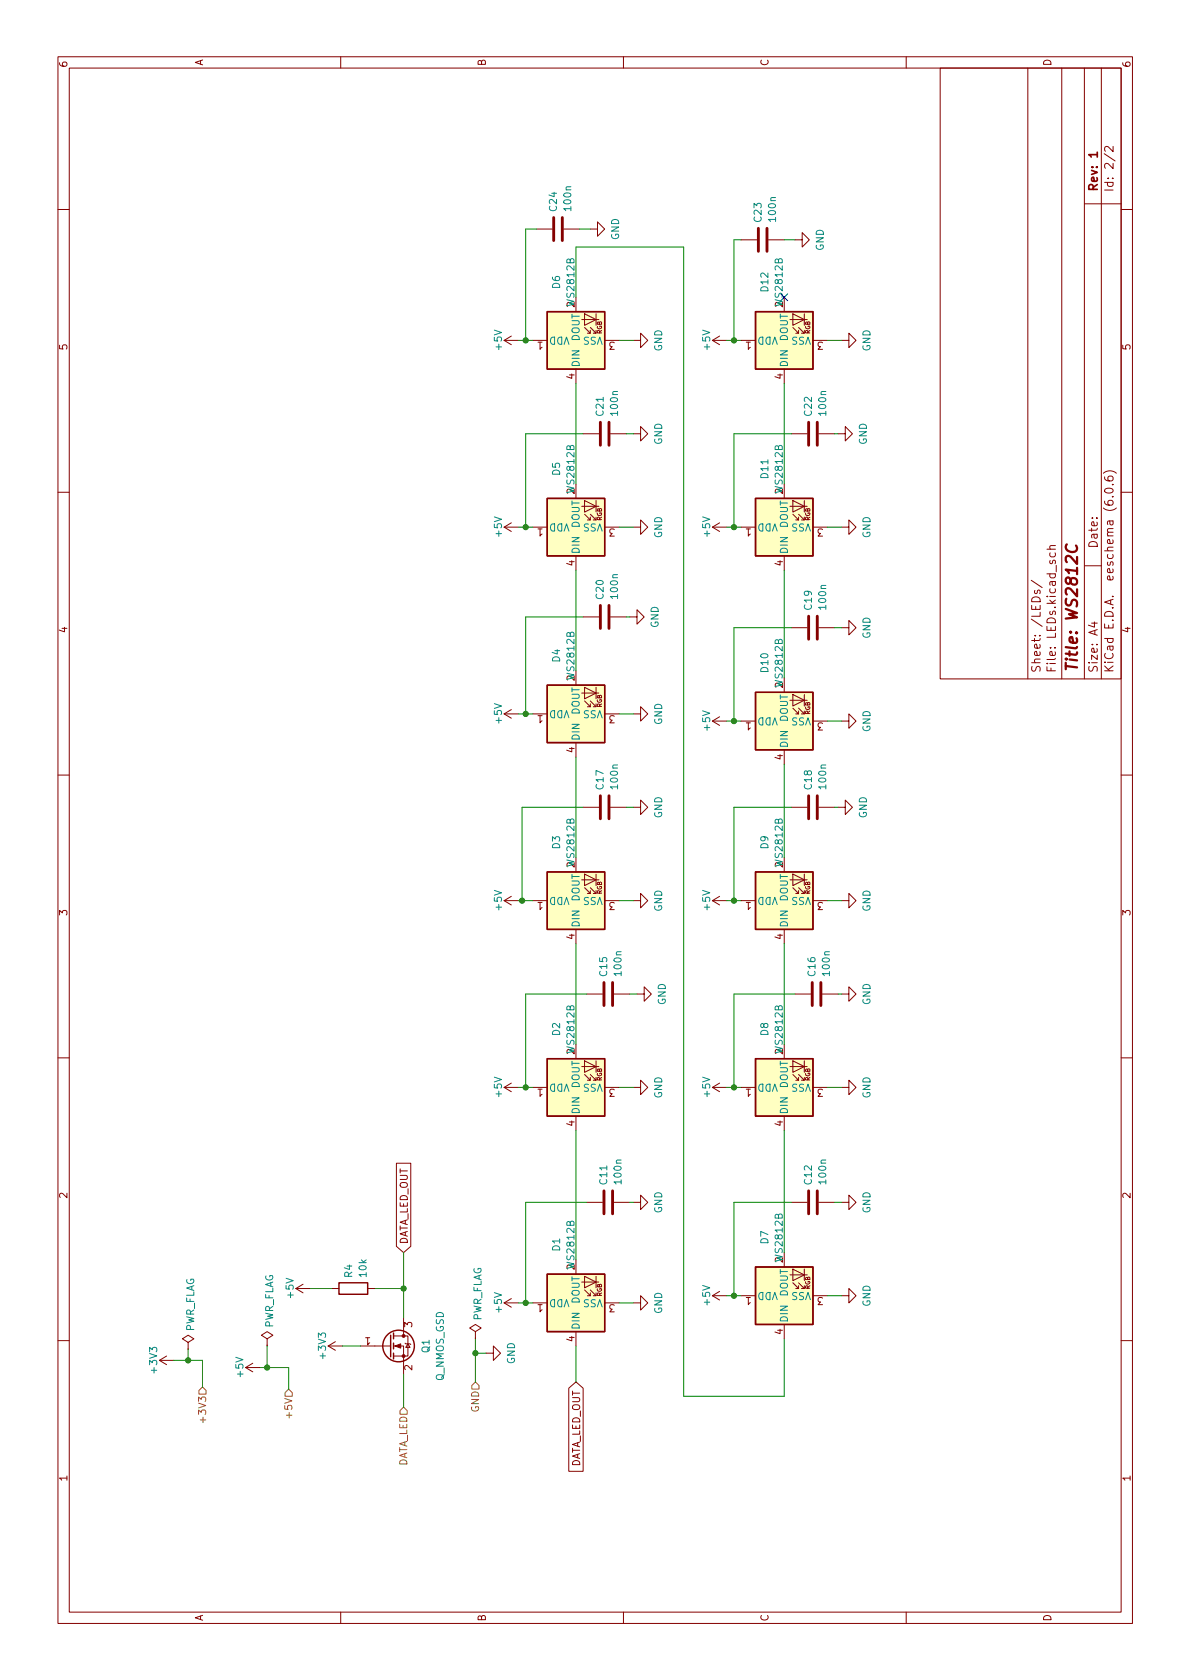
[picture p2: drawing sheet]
<svg xmlns="http://www.w3.org/2000/svg" width="210mm" height="297mm" viewBox="0 0 210 297" stroke-linecap="round" stroke-linejoin="round" font-family="sans-serif">
<g fill="none" stroke="#840000" stroke-width=".18">
<path d="M10.2 10h190.1v277h-190.1zM12.2 12h186.1v273h-186.1zM60.2 10v2M110.2 10v2M160.2 10v2M166.3 12h32v108h-32zM181.8 12v108M187.8 12v108M191.8 12v108M194.8 12v108M10.2 37h2M191.8 36h6.5"/>
<path d="M195.3 27.2l1.9 1.3M196.8 25.9v.9l-1-.9-.3 .1-.2 .2 .2 .5M198.3 37h2M90.4 59.4l-1.3 .8M94.9 40.5h2.8M99.7 40.5h2.8M101.8 52.6v2.5M102.9 56.5h3M103.4 57.9l1 1h-.5M103.4 55.5l2 1-2 1zM104.4 40.5h1.3v-1.3l1.2 1.3-1.2 1.3v-1.3M104.4 57.9l1 1h-.5"/>
<path d="M104.4 58.4v.5M105.4 55.5v2M127.2 59.4l-1.2 .8M131.1 42.4h2.8M135.9 42.4h2.8M138.7 52.6v2.5M139.7 56.5h3M140.2 57.9l1 1h-.5M140.2 55.5l2 1-2 1zM140.6 42.4h1.3v-1.3l1.2 1.3-1.2 1.3v-1.3M141.2 57.9l1 1h-.5M141.2 58.4v.5"/>
<path d="M142.2 55.5v2M89.1 60.2h2.6M89.1 60.2l1.3 .7M94.2 60.2h2.6M101.8 65.3v2.5M103.1 76.7h2.8M106.9 60.2h2.6M107.9 76.7h2.8M112 76.7h1.3v-1.3l1.2 1.3-1.2 1.3v-1.3M112 60.2h1.3v-1.3l1.2 1.3-1.2 1.3v-1.3M126 60.2l1.2 .7M126 60.2h2.5"/>
<path d="M131.1 60.2h2.5M138.7 65.3v2.5M139.9 76.7h2.8M143.8 60.2h2.5M144.8 76.7h2.8M148.2 76.7h1.3v-1.3l1.2 1.3-1.2 1.3v-1.3M148.8 60.2h1.3v-1.3l1.3 1.3-1.3 1.3v-1.3M10.2 87h2M89.1 93.2h2.6M89.1 93.2l1.3 .8M90.4 92.4l-1.3 .8M94.2 93.2h2.6"/>
<path d="M101.8 85.6v2.5M101.8 98.3v2.5M102.9 89.5h3M103.4 90.9l1 1h-.5M103.4 88.5l2 1-2 1zM104.4 90.9l1 1h-.5M104.4 91.4v.5M105.4 88.5v2M106.9 93.2h2.6M112 93.2h1.3v-1.3l1.2 1.3-1.2 1.3v-1.3M126 93.2l1.2 .8M126 93.2h2.5"/>
<path d="M127.2 92.4l-1.2 .8M131.1 93.2h2.5M138.7 85.6v2.5M138.7 98.3v2.5M139.7 89.5h3M140.2 90.9l1 1h-.5M140.2 88.5l2 1-2 1zM141.2 90.9l1 1h-.5M141.2 91.4v.5M142.2 88.5v2M143.8 93.2h2.5M148.8 93.2h1.3v-1.3l1.3 1.3-1.3 1.3v-1.3"/>
<path d="M185.1 97.1h1.5M185.7 97.7l-.1 .5 .3 .3h.4l.3-.2v-.6M186.6 96.5h-.9l-.1 .4 .2 .2M195.1 83.7a1.72 1.72 0 0 1 2.3 0M195.3 88.6a.59 .59 0 0 0 .7 .7h.5l.3-.1v-.5l-.1-.2h-.5l-.2 .1-.1 .4 .3 .3M195.3 84.3a.59 .59 0 0 0 .7 .7h.5l.3-.1v-.4l-.1-.3h-.5l-.2 .1-.1 .4 .3 .3M195.5 86.5a.81 .81 0 0 1 1.3 .3 .94 .94 0 0 1-1.5 0zM196.7 87.8h.1M196.7 85.7h.1M198.3 87h2M101.8 118.6v2.5M103.1 109.1h2.8"/>
<path d="M107.9 109.1h2.8M111.4 109.1h1.2v-1.3l1.3 1.3-1.3 1.2v-1.2M138.7 119.9v2.5M139.9 111h2.8M144.8 111h2.8M148.8 111h1.3v-1.3l1.3 1.3-1.3 1.3v-1.3M182.4 102.6l1.9 1.3M183 104.4l-.1 .3 .2 .3 .3-.1 .1-.5h.4v.6M191.8 100h3M193 110.2h1M193.5 110v.9l-1-.4M10.2 137h2"/>
<path d="M89.1 126.2h2.6M89.1 126.2l1.3 .8M90.4 125.5l-1.3 .7M94.2 126.2h2.6M101.8 131.3v2.5M102.9 122.5h3M103.4 123.9l1 1.1h-.5M103.4 121.5l2 1-2 1.1zM104.4 123.9l1 1.1h-.5M104.4 124.4v.6M105.4 121.5v2.1M106.9 126.2h2.6"/>
<path d="M112 126.2h1.3v-1.2l1.2 1.2-1.2 1.3v-1.3M126 127.5l1.2 .8M126 127.5h2.5M127.2 126.7l-1.2 .8M131.1 127.5h2.5M138.7 132.6v2.5M139.7 123.8h3M140.2 125.2l1 1h-.5M140.2 122.8l2 1-2 1zM141.2 125.2l1 1h-.5M141.2 125.7v.5M142.2 122.8v2"/>
<path d="M143.8 127.5h2.5M148.8 127.5h1.3v-1.3l1.3 1.3-1.3 1.3v-1.3M198.3 137h2M89.1 159.2h2.6M89.1 159.2l1.3 .8M90.4 158.5l-1.3 .7M94.2 159.2h2.6M101.8 151.6v2.6M102.9 155.6h3M103.1 142.7h2.8M103.4 157l1 1h-.5M103.4 154.5l2 1.1-2 1z"/>
<path d="M104.4 157l1 1h-.5M104.4 157.5v.5M105.4 154.5v2.1M106.9 159.2h2.6M107.9 142.7h2.8M112 159.2h1.3v-1.2l1.2 1.2-1.2 1.3v-1.3M112 142.7h1.3v-1.2l1.2 1.2-1.2 1.3v-1.3M126 159.2l1.2 .8M126 159.2h2.5M127.2 158.5l-1.2 .7M131.1 159.2h2.5M138.7 151.6v2.6"/>
<path d="M139.7 155.6h3M139.9 142.7h2.8M140.2 157l1 1h-.5M140.2 154.5l2 1.1-2 1zM141.2 157l1 1h-.5M141.2 157.5v.5M142.2 154.5v2.1M143.8 159.2h2.5M144.8 142.7h2.8M148.2 142.7h1.3v-1.2l1.2 1.2-1.2 1.3v-1.3M148.8 159.2h1.3v-1.2l1.3 1.2-1.3 1.3v-1.3M101.8 164.3v2.6"/>
<path d="M103.8 175.8h2.7M108.6 175.8h2.8M112.6 175.8h1.3v-1.3l1.3 1.3-1.3 1.2v-1.2M138.7 164.3v2.6M140.6 175.8h2.8M145.4 175.8h2.8M148.8 175.8h1.3v-1.3l1.3 1.3-1.3 1.2v-1.2M10.2 187h2M89.1 192.3h2.6M89.1 192.3l1.3 .7M90.4 191.5l-1.3 .8M94.2 192.3h2.6"/>
<path d="M101.8 184.6v2.6M101.8 197.3v2.6M102.9 188.6h3M103.4 190l1 1h-.5M103.4 187.6l2 1-2 1zM104.4 190l1 1h-.5M104.4 190.5v.5M105.4 187.6v2M106.9 192.3h2.6M112 192.3h1.3v-1.3l1.2 1.3-1.2 1.2v-1.2M126 192.3l1.2 .7M126 192.3h2.5"/>
<path d="M127.2 191.5l-1.2 .8M131.1 192.3h2.5M138.7 184.6v2.6M138.7 197.3v2.6M139.7 188.6h3M140.2 190l1 1h-.5M140.2 187.6l2 1-2 1zM141.2 190l1 1h-.5M141.2 190.5v.5M142.2 187.6v2M143.8 192.3h2.5M148.8 192.3h1.3v-1.3l1.3 1.3-1.3 1.2v-1.2"/>
<path d="M198.3 187h2M70.1 205.7h2.5v14.7l-1.2 1.1-1.3-1.1zM103.8 212.6h2.7M108.6 212.6h2.8M112 212.6h1.3v-1.3l1.2 1.3-1.2 1.3v-1.3M139.9 212.6h2.8M144.8 212.6h2.8M148.8 212.6h1.3v-1.3l1.3 1.3-1.3 1.3v-1.3M10.2 237h2M29.5 239.8l-1.3 .7M33.3 237.3l1-.6-1-.6-1 .6 1 .6v1.3M33.3 238.6h.1"/>
<path d="M47.2 236.7l1.1-.6-1.1-.7-1 .7 1 .6v1.3M47.2 238h.1M52.3 227.8l1.3 .8M52.3 227.8h2.6M53.6 227.1l-1.3 .7M58 238h2.6M58 238l1.3 .7M58.7 227.8h1.2M59.3 237.2l-1.3 .8M63.7 238h5.4M65 227.8h1.3M69.6 238h1.8v5.1"/>
<path d="M69.6 236.2h2.5v3.6h-2.5M71.4 232.9v3.3M71.6 237.5l.1 .1h.8l.1 .1M72.1 237.6l.4 .6h-.8zM84.1 235.4l1-.6-1-.6-1 .6 1 .6v1.3M84.1 236.7h.1M86 239.3h1.2v-1.3l1.3 1.3-1.3 1.2v-1.2M89.1 230.4h2.6M89.1 230.4l1.3 .7M90.4 229.6l-1.3 .8M94.2 230.4h2.6M101.8 222.7v2.6"/>
<path d="M101.8 235.4v2.6M102.9 226.7h3M103.4 228.1l1 1h-.5M103.4 225.7l2 1-2 1zM104.4 228.1l1 1h-.5M104.4 228.6v.5M105.4 225.7v2M106.9 230.4h2.6M112 230.4h1.3v-1.3l1.2 1.3-1.2 1.2v-1.2M126 229.1l1.2 .8M126 229.1h2.5M127.2 228.3l-1.2 .8"/>
<path d="M131.1 229.1h2.5M138.7 221.5v2.5M138.7 234.2v2.5M139.7 225.4h3M140.2 226.8l1 1h-.5M140.2 224.4l2 1-2 1zM141.2 226.8l1 1h-.5M141.2 227.3v.5M142.2 224.4v2M143.8 229.1h2.5M148.8 229.1h1.3v-1.3l1.3 1.3-1.3 1.3v-1.3M198.3 237h2"/>
<path d="M28.2 240.5l1.3 .8M28.2 240.5h2.5M43.4 241.8l1.3 .8M43.4 241.8h2.6M44.7 241l-1.3 .8M100.6 245.4l1.2-1.1 1.3 1.1v14.7h-2.5zM60.2 285v2M110.2 285v2M160.2 285v2"/>
</g>
<path d="M194 27.3h-1.5l.5 .5M194 26.9v.9" fill="none" stroke="#840000" stroke-width=".3"/>
<path d="M188.7 96.3a.88 .88 0 0 0-.1 1 .88 .88 0 0 0 1 .3 .69 .69 0 0 0 .8-.3 .69 .69 0 0 0-.1-.8" fill="none" stroke="#840000" stroke-width=".4"/>
<g fill="none" stroke="#840000" stroke-width=".51">
<path d="M97.9 38.5v4M99.4 38.5v4M134.1 40.4v4M135.6 40.4v4M106.2 74.7v4M107.7 74.7v4M143 74.7v4M144.5 74.7v4M106.2 107v4.1M107.7 107v4.1M143 109v4M144.5 109v4"/>
<path d="M106.2 140.7v4.1M107.7 140.7v4.1M143 140.7v4.1M144.5 140.7v4.1M106.8 173.7v4.1M108.3 173.7v4.1M143.6 173.7v4.1M145.2 173.7v4.1M106.8 210.6v4M108.3 210.6v4M143 210.6v4M144.5 210.6v4"/>
</g>
<g fill="#ffffc2" stroke="#ffffc2" stroke-width=".18">
<path d="M133.6 55.1h10.2v10.2h-10.2z"/>
<path d="M133.6 187.2h10.2v10.1h-10.2z"/>
<path d="M96.8 225.3h10.1v10.1h-10.1z"/>
<path d="M96.8 121.1h10.1v10.2h-10.1z"/>
<path d="M133.6 224h10.2v10.2h-10.2z"/>
<path d="M96.8 187.2h10.1v10.1h-10.1z"/>
<path d="M96.8 55.1h10.1v10.2h-10.1z"/>
<path d="M96.8 154.2h10.1v10.1h-10.1z"/>
<path d="M133.6 88.1h10.2v10.2h-10.2z"/>
<path d="M96.8 88.1h10.1v10.2h-10.1z"/>
<path d="M133.6 122.4h10.2v10.2h-10.2z"/>
<path d="M133.6 154.2h10.2v10.1h-10.2z"/>
</g>
<g fill="none" stroke="#840000" stroke-width=".25">
<path d="M96.8 55.1h10.1v10.2h-10.1zM133.6 55.1h10.2v10.2h-10.2zM96.8 88.1h10.1v10.2h-10.1zM133.6 88.1h10.2v10.2h-10.2zM96.8 121.1h10.1v10.2h-10.1zM133.6 122.4h10.2v10.2h-10.2zM96.8 154.2h10.1v10.1h-10.1zM133.6 154.2h10.2v10.1h-10.2zM96.8 187.2h10.1v10.1h-10.1zM133.6 187.2h10.2v10.1h-10.2zM59.9 226.8h5.1v2h-5.1zM69.1 236.1v3.8"/>
<path d="M69.6 235.7v1M69.6 237.5v1M69.6 239.3v1M96.8 225.3h10.1v10.1h-10.1zM133.6 224h10.2v10.2h-10.2z"/>
<circle cx="70.5" cy="238" r="2.79"/>
</g>
<g fill="#840000" stroke="#840000" stroke-width=".18">
<path d="M69.8 238l1.1-.4v.8z"/>
<circle cx="71.4" cy="239.8" r=".25"/>
<circle cx="71.4" cy="236.2" r=".25"/>
</g>
<path d="M35.2 245.9l.6-.7 .6 .7v.6h-1.2zM35.9 250.6v.9M50.4 246.2l.6-.6 .7 .6v.7h-1.3zM70.7 249.4l.7-.6 .6 .6v.6h-1.3zM83.4 245l.7-.7 .6 .7v.6h-1.3z" fill="none" stroke="#848400" stroke-width=".18"/>
<g fill="none" stroke="#008400" stroke-width=".18">
<path d="M94.9 40.5h-1.9v19.7M101.8 52.6v-8.9h19.1v203.2h17.8v-10.2M102.5 40.5h1.9M131.1 42.4h-1.3v17.8M138.7 42.4h1.9M91.7 60.2h2.5M101.8 67.8v17.8M103.1 76.7h-10.1v16.5M109.5 60.2h2.5M110.7 76.7h1.3M128.5 60.2h2.6M138.7 67.8v17.8"/>
<path d="M139.9 76.7h-10.1v16.5M146.3 60.2h2.5M147.6 76.7h.6M91.7 93.2h2.5M109.5 93.2h2.5M128.5 93.2h2.6M146.3 93.2h2.5M101.8 100.8v17.8M103.1 109.1h-10.1v17.1M110.7 109.1h.7M138.7 100.8v19.1M139.9 111h-10.1v16.5"/>
<path d="M147.6 111h1.2M91.7 126.2h2.5M101.8 133.8v17.8M109.5 126.2h2.5M128.5 127.5h2.6M138.7 135.1v16.5M146.3 127.5h2.5M91.7 159.2h2.5M103.1 142.7h-10.8v16.5M109.5 159.2h2.5M110.7 142.7h1.3M128.5 159.2h2.6"/>
<path d="M139.9 142.7h-10.1v16.5M146.3 159.2h2.5M147.6 142.7h.6M101.8 166.9v17.7M103.8 175.8h-10.8v16.5M111.4 175.8h1.2M138.7 166.9v17.7M140.6 175.8h-10.8v16.5M148.2 175.8h.6M91.7 192.3h2.5M101.8 199.9v22.8M109.5 192.3h2.5"/>
<path d="M128.5 192.3h2.6M138.7 199.9v21.6M146.3 192.3h2.5M103.8 212.6h-10.8v17.8M111.4 212.6h.6M139.9 212.6h-10.1v16.5M147.6 212.6h1.2M33.3 238.6v1.9M47.2 238v3.8M54.9 227.8h3.8M60.6 238h3.1M66.3 227.8h5.1"/>
<path d="M71.4 221.5v11.4M84.1 236.7v7.6M84.1 239.3h1.9M91.7 230.4h2.5M101.8 238v6.3M109.5 230.4h2.5M128.5 229.1h2.6M146.3 229.1h2.5M30.7 240.5h5.1v4.7M46 241.8h5v3.8M71.4 243.1v5.7"/>
</g>
<path d="M138.1 52l1.2 1.2M139.3 52l-1.2 1.2" fill="none" stroke="#000084" stroke-width=".18"/>
<g fill="#008400" stroke="#008400" stroke-width=".18">
<circle cx="129.8" cy="93.2" r=".46"/>
<circle cx="129.8" cy="60.2" r=".46"/>
<circle cx="93" cy="230.4" r=".46"/>
<circle cx="129.8" cy="229.1" r=".46"/>
<circle cx="93" cy="192.3" r=".46"/>
<circle cx="93" cy="126.2" r=".46"/>
<circle cx="92.3" cy="159.2" r=".46"/>
<circle cx="47.2" cy="241.8" r=".46"/>
<circle cx="71.4" cy="227.8" r=".46"/>
<circle cx="33.3" cy="240.5" r=".46"/>
<circle cx="84.1" cy="239.3" r=".46"/>
<circle cx="93" cy="60.2" r=".46"/>
<circle cx="93" cy="93.2" r=".46"/>
<circle cx="129.8" cy="127.5" r=".46"/>
<circle cx="129.8" cy="192.3" r=".46"/>
<circle cx="129.8" cy="159.2" r=".46"/>
</g>
<text font-size="2.8" fill="#840000" x="190.6" y="119" transform="rotate(-90 190.6 119)">Title: WS2812C</text>
<g font-size="2.1" fill="#840000">
<text x="194.1" y="34" transform="rotate(-90 194.1 34)">Rev: 1</text>
<text x="196.9" y="34" transform="rotate(-90 196.9 34)">Id: 2/2</text>
<text x="194.1" y="97" transform="rotate(-90 194.1 97)">Date:</text>
<text x="184" y="119" transform="rotate(-90 184 119)">Sheet: /LEDs/</text>
<text x="186.7" y="119" transform="rotate(-90 186.7 119)">File: LEDs.kicad_sch</text>
<text x="194.1" y="119" transform="rotate(-90 194.1 119)">Size: A4</text>
<text x="196.9" y="119" transform="rotate(-90 196.9 119)">KiCad E.D.A. eeschema (6.0.6)</text>
</g>
<g font-size="1.8" fill="#840000">
<text x="35.9" y="11.7" transform="rotate(-90 35.9 11.7)">A</text>
<text x="85.9" y="11.7" transform="rotate(-90 85.9 11.7)">B</text>
<text x="135.9" y="11.7" transform="rotate(-90 135.9 11.7)">C</text>
<text x="185.9" y="11.7" transform="rotate(-90 185.9 11.7)">D</text>
<text x="11.9" y="12" transform="rotate(-90 11.9 12)">6</text>
<text x="199.9" y="12" transform="rotate(-90 199.9 12)">6</text>
<text x="11.9" y="62" transform="rotate(-90 11.9 62)">5</text>
<text x="96" y="60.4" transform="rotate(180 96 60.4)">1</text>
<text x="108.7" y="60.4" transform="rotate(180 108.7 60.4)">3</text>
<text x="132.8" y="60.4" transform="rotate(180 132.8 60.4)">1</text>
<text x="145.5" y="60.4" transform="rotate(180 145.5 60.4)">3</text>
<text x="199.9" y="62" transform="rotate(-90 199.9 62)">5</text>
<text x="101.6" y="67" transform="rotate(-90 101.6 67)">4</text>
<text x="138.4" y="67" transform="rotate(-90 138.4 67)">4</text>
<text x="96" y="93.5" transform="rotate(180 96 93.5)">1</text>
<text x="108.7" y="93.5" transform="rotate(180 108.7 93.5)">3</text>
<text x="132.8" y="93.5" transform="rotate(180 132.8 93.5)">1</text>
<text x="145.5" y="93.5" transform="rotate(180 145.5 93.5)">3</text>
<text x="101.6" y="100" transform="rotate(-90 101.6 100)">4</text>
<text x="138.4" y="100" transform="rotate(-90 138.4 100)">4</text>
<text x="11.9" y="112" transform="rotate(-90 11.9 112)">4</text>
<text x="199.9" y="112" transform="rotate(-90 199.9 112)">4</text>
<text x="96" y="126.5" transform="rotate(180 96 126.5)">1</text>
<text x="108.7" y="126.5" transform="rotate(180 108.7 126.5)">3</text>
<text x="132.8" y="127.7" transform="rotate(180 132.8 127.7)">1</text>
<text x="145.5" y="127.7" transform="rotate(180 145.5 127.7)">3</text>
<text x="101.6" y="133.1" transform="rotate(-90 101.6 133.1)">4</text>
<text x="138.4" y="134.3" transform="rotate(-90 138.4 134.3)">4</text>
<text x="96" y="159.5" transform="rotate(180 96 159.5)">1</text>
<text x="108.7" y="159.5" transform="rotate(180 108.7 159.5)">3</text>
<text x="132.8" y="159.5" transform="rotate(180 132.8 159.5)">1</text>
<text x="145.5" y="159.5" transform="rotate(180 145.5 159.5)">3</text>
<text x="11.9" y="162" transform="rotate(-90 11.9 162)">3</text>
<text x="101.6" y="166.1" transform="rotate(-90 101.6 166.1)">4</text>
<text x="138.4" y="166.1" transform="rotate(-90 138.4 166.1)">4</text>
<text x="199.9" y="162" transform="rotate(-90 199.9 162)">3</text>
<text x="96" y="192.5" transform="rotate(180 96 192.5)">1</text>
<text x="108.7" y="192.5" transform="rotate(180 108.7 192.5)">3</text>
<text x="132.8" y="192.5" transform="rotate(180 132.8 192.5)">1</text>
<text x="145.5" y="192.5" transform="rotate(180 145.5 192.5)">3</text>
<text x="101.6" y="199.1" transform="rotate(-90 101.6 199.1)">4</text>
<text x="138.4" y="199.1" transform="rotate(-90 138.4 199.1)">4</text>
<text x="11.9" y="212" transform="rotate(-90 11.9 212)">2</text>
<text x="199.9" y="212" transform="rotate(-90 199.9 212)">2</text>
<text x="72.1" y="220" transform="rotate(-90 72.1 220)">DATA_LED_OUT</text>
<text x="96" y="230.6" transform="rotate(180 96 230.6)">1</text>
<text x="108.7" y="230.6" transform="rotate(180 108.7 230.6)">3</text>
<text x="132.8" y="229.3" transform="rotate(180 132.8 229.3)">1</text>
<text x="145.5" y="229.3" transform="rotate(180 145.5 229.3)">3</text>
<text x="65.5" y="236.5" transform="rotate(180 65.5 236.5)">1</text>
<text x="72.9" y="234.7" transform="rotate(-90 72.9 234.7)">3</text>
<text x="101.6" y="237.2" transform="rotate(-90 101.6 237.2)">4</text>
<text x="138.4" y="235.9" transform="rotate(-90 138.4 235.9)">4</text>
<text x="72.9" y="242.3" transform="rotate(-90 72.9 242.3)">2</text>
<text x="11.9" y="262" transform="rotate(-90 11.9 262)">1</text>
<text x="102.6" y="259.9" transform="rotate(-90 102.6 259.9)">DATA_LED_OUT</text>
<text x="199.9" y="262" transform="rotate(-90 199.9 262)">1</text>
<text x="35.9" y="286.7" transform="rotate(-90 35.9 286.7)">A</text>
<text x="85.9" y="286.7" transform="rotate(-90 85.9 286.7)">B</text>
<text x="135.9" y="286.7" transform="rotate(-90 135.9 286.7)">C</text>
<text x="185.9" y="286.7" transform="rotate(-90 185.9 286.7)">D</text>
</g>
<g font-size="1.8" fill="#008484">
<text x="98.5" y="37.3" transform="rotate(-90 98.5 37.3)">C24</text>
<text x="101" y="37.1" transform="rotate(-90 101 37.1)">100n</text>
<text x="134.7" y="39.2" transform="rotate(-90 134.7 39.2)">C23</text>
<text x="137.2" y="39" transform="rotate(-90 137.2 39)">100n</text>
<text x="109.5" y="42.5" transform="rotate(-90 109.5 42.5)">GND</text>
<text x="145.7" y="44.4" transform="rotate(-90 145.7 44.4)">GND</text>
<text x="99" y="51" transform="rotate(-90 99 51)">D6</text>
<text x="135.9" y="51.5" transform="rotate(-90 135.9 51.5)">D12</text>
<text x="100.8" y="59.5" transform="rotate(180 100.8 59.5)">VDD</text>
<text x="101.6" y="54.3" transform="rotate(-90 101.6 54.3)">2WS2812B</text>
<text x="106.7" y="59.5" transform="rotate(180 106.7 59.5)">VSS</text>
<text x="137.6" y="59.5" transform="rotate(180 137.6 59.5)">VDD</text>
<text x="138.4" y="54.3" transform="rotate(-90 138.4 54.3)">2WS2812B</text>
<text x="143.5" y="59.5" transform="rotate(180 143.5 59.5)">VSS</text>
<text x="88.7" y="61.8" transform="rotate(-90 88.7 61.8)">+5V</text>
<text x="102.5" y="65" transform="rotate(-90 102.5 65)">DIN</text>
<text x="102.5" y="60.4" transform="rotate(-90 102.5 60.4)">DOUT</text>
<text x="117.1" y="62.1" transform="rotate(-90 117.1 62.1)">GND</text>
<text x="125.6" y="61.8" transform="rotate(-90 125.6 61.8)">+5V</text>
<text x="139.3" y="65" transform="rotate(-90 139.3 65)">DIN</text>
<text x="139.3" y="60.4" transform="rotate(-90 139.3 60.4)">DOUT</text>
<text x="153.9" y="62.1" transform="rotate(-90 153.9 62.1)">GND</text>
<text x="106.7" y="73.5" transform="rotate(-90 106.7 73.5)">C21</text>
<text x="109.3" y="73.3" transform="rotate(-90 109.3 73.3)">100n</text>
<text x="143.6" y="73.5" transform="rotate(-90 143.6 73.5)">C22</text>
<text x="146.1" y="73.3" transform="rotate(-90 146.1 73.3)">100n</text>
<text x="117.1" y="78.7" transform="rotate(-90 117.1 78.7)">GND</text>
<text x="153.3" y="78.7" transform="rotate(-90 153.3 78.7)">GND</text>
<text x="99" y="84" transform="rotate(-90 99 84)">D5</text>
<text x="101.6" y="87.3" transform="rotate(-90 101.6 87.3)">2WS2812B</text>
<text x="135.9" y="84.5" transform="rotate(-90 135.9 84.5)">D11</text>
<text x="138.4" y="87.3" transform="rotate(-90 138.4 87.3)">2WS2812B</text>
<text x="88.7" y="94.8" transform="rotate(-90 88.7 94.8)">+5V</text>
<text x="100.8" y="92.6" transform="rotate(180 100.8 92.6)">VDD</text>
<text x="102.5" y="93.4" transform="rotate(-90 102.5 93.4)">DOUT</text>
<text x="106.7" y="92.6" transform="rotate(180 106.7 92.6)">VSS</text>
<text x="117.1" y="95.2" transform="rotate(-90 117.1 95.2)">GND</text>
<text x="125.6" y="94.8" transform="rotate(-90 125.6 94.8)">+5V</text>
<text x="137.6" y="92.6" transform="rotate(180 137.6 92.6)">VDD</text>
<text x="139.3" y="93.4" transform="rotate(-90 139.3 93.4)">DOUT</text>
<text x="143.5" y="92.6" transform="rotate(180 143.5 92.6)">VSS</text>
<text x="153.9" y="95.2" transform="rotate(-90 153.9 95.2)">GND</text>
<text x="102.5" y="98" transform="rotate(-90 102.5 98)">DIN</text>
<text x="139.3" y="98" transform="rotate(-90 139.3 98)">DIN</text>
<text x="106.7" y="105.9" transform="rotate(-90 106.7 105.9)">C20</text>
<text x="109.3" y="105.7" transform="rotate(-90 109.3 105.7)">100n</text>
<text x="143.6" y="107.8" transform="rotate(-90 143.6 107.8)">C19</text>
<text x="146.1" y="107.6" transform="rotate(-90 146.1 107.6)">100n</text>
<text x="116.5" y="111" transform="rotate(-90 116.5 111)">GND</text>
<text x="153.9" y="112.9" transform="rotate(-90 153.9 112.9)">GND</text>
<text x="99" y="117" transform="rotate(-90 99 117)">D4</text>
<text x="135.9" y="118.8" transform="rotate(-90 135.9 118.8)">D10</text>
<text x="100.8" y="125.6" transform="rotate(180 100.8 125.6)">VDD</text>
<text x="101.6" y="120.4" transform="rotate(-90 101.6 120.4)">2WS2812B</text>
<text x="106.7" y="125.6" transform="rotate(180 106.7 125.6)">VSS</text>
<text x="138.4" y="121.6" transform="rotate(-90 138.4 121.6)">2WS2812B</text>
<text x="88.7" y="127.8" transform="rotate(-90 88.7 127.8)">+5V</text>
<text x="102.5" y="131" transform="rotate(-90 102.5 131)">DIN</text>
<text x="102.5" y="126.4" transform="rotate(-90 102.5 126.4)">DOUT</text>
<text x="117.1" y="128.2" transform="rotate(-90 117.1 128.2)">GND</text>
<text x="125.6" y="129.1" transform="rotate(-90 125.6 129.1)">+5V</text>
<text x="137.6" y="126.9" transform="rotate(180 137.6 126.9)">VDD</text>
<text x="139.3" y="127.7" transform="rotate(-90 139.3 127.7)">DOUT</text>
<text x="143.5" y="126.9" transform="rotate(180 143.5 126.9)">VSS</text>
<text x="153.9" y="129.5" transform="rotate(-90 153.9 129.5)">GND</text>
<text x="139.3" y="132.3" transform="rotate(-90 139.3 132.3)">DIN</text>
<text x="106.7" y="139.5" transform="rotate(-90 106.7 139.5)">C17</text>
<text x="109.3" y="139.4" transform="rotate(-90 109.3 139.4)">100n</text>
<text x="143.6" y="139.5" transform="rotate(-90 143.6 139.5)">C18</text>
<text x="146.1" y="139.4" transform="rotate(-90 146.1 139.4)">100n</text>
<text x="117.1" y="144.7" transform="rotate(-90 117.1 144.7)">GND</text>
<text x="153.3" y="144.7" transform="rotate(-90 153.3 144.7)">GND</text>
<text x="99" y="150.1" transform="rotate(-90 99 150.1)">D3</text>
<text x="101.6" y="153.4" transform="rotate(-90 101.6 153.4)">2WS2812B</text>
<text x="135.9" y="150.1" transform="rotate(-90 135.9 150.1)">D9</text>
<text x="138.4" y="153.4" transform="rotate(-90 138.4 153.4)">2WS2812B</text>
<text x="88.7" y="160.8" transform="rotate(-90 88.7 160.8)">+5V</text>
<text x="100.8" y="158.6" transform="rotate(180 100.8 158.6)">VDD</text>
<text x="102.5" y="159.4" transform="rotate(-90 102.5 159.4)">DOUT</text>
<text x="106.7" y="158.6" transform="rotate(180 106.7 158.6)">VSS</text>
<text x="117.1" y="161.2" transform="rotate(-90 117.1 161.2)">GND</text>
<text x="125.6" y="160.8" transform="rotate(-90 125.6 160.8)">+5V</text>
<text x="137.6" y="158.6" transform="rotate(180 137.6 158.6)">VDD</text>
<text x="139.3" y="159.4" transform="rotate(-90 139.3 159.4)">DOUT</text>
<text x="143.5" y="158.6" transform="rotate(180 143.5 158.6)">VSS</text>
<text x="153.9" y="161.2" transform="rotate(-90 153.9 161.2)">GND</text>
<text x="102.5" y="164.1" transform="rotate(-90 102.5 164.1)">DIN</text>
<text x="139.3" y="164.1" transform="rotate(-90 139.3 164.1)">DIN</text>
<text x="107.4" y="172.5" transform="rotate(-90 107.4 172.5)">C15</text>
<text x="109.9" y="172.4" transform="rotate(-90 109.9 172.4)">100n</text>
<text x="144.2" y="172.5" transform="rotate(-90 144.2 172.5)">C16</text>
<text x="146.7" y="172.4" transform="rotate(-90 146.7 172.4)">100n</text>
<text x="117.7" y="177.7" transform="rotate(-90 117.7 177.7)">GND</text>
<text x="153.9" y="177.7" transform="rotate(-90 153.9 177.7)">GND</text>
<text x="99" y="183.1" transform="rotate(-90 99 183.1)">D2</text>
<text x="135.9" y="183.1" transform="rotate(-90 135.9 183.1)">D8</text>
<text x="100.8" y="191.6" transform="rotate(180 100.8 191.6)">VDD</text>
<text x="101.6" y="186.4" transform="rotate(-90 101.6 186.4)">2WS2812B</text>
<text x="106.7" y="191.6" transform="rotate(180 106.7 191.6)">VSS</text>
<text x="137.6" y="191.6" transform="rotate(180 137.6 191.6)">VDD</text>
<text x="138.4" y="186.4" transform="rotate(-90 138.4 186.4)">2WS2812B</text>
<text x="143.5" y="191.6" transform="rotate(180 143.5 191.6)">VSS</text>
<text x="88.7" y="193.9" transform="rotate(-90 88.7 193.9)">+5V</text>
<text x="102.5" y="197.1" transform="rotate(-90 102.5 197.1)">DIN</text>
<text x="102.5" y="192.4" transform="rotate(-90 102.5 192.4)">DOUT</text>
<text x="117.1" y="194.2" transform="rotate(-90 117.1 194.2)">GND</text>
<text x="125.6" y="193.9" transform="rotate(-90 125.6 193.9)">+5V</text>
<text x="139.3" y="197.1" transform="rotate(-90 139.3 197.1)">DIN</text>
<text x="139.3" y="192.4" transform="rotate(-90 139.3 192.4)">DOUT</text>
<text x="153.9" y="194.2" transform="rotate(-90 153.9 194.2)">GND</text>
<text x="107.4" y="209.4" transform="rotate(-90 107.4 209.4)">C11</text>
<text x="109.9" y="209.2" transform="rotate(-90 109.9 209.2)">100n</text>
<text x="143.6" y="209.4" transform="rotate(-90 143.6 209.4)">C12</text>
<text x="146.1" y="209.2" transform="rotate(-90 146.1 209.2)">100n</text>
<text x="117.1" y="214.5" transform="rotate(-90 117.1 214.5)">GND</text>
<text x="153.9" y="214.5" transform="rotate(-90 153.9 214.5)">GND</text>
<text x="99" y="221.2" transform="rotate(-90 99 221.2)">D1</text>
<text x="135.9" y="219.9" transform="rotate(-90 135.9 219.9)">D7</text>
<text x="62.3" y="225.9" transform="rotate(-90 62.3 225.9)">R4</text>
<text x="64.8" y="225.7" transform="rotate(-90 64.8 225.7)">10k</text>
<text x="101.6" y="224.5" transform="rotate(-90 101.6 224.5)">2WS2812B</text>
<text x="138.4" y="223.2" transform="rotate(-90 138.4 223.2)">2WS2812B</text>
<text x="51.9" y="229.4" transform="rotate(-90 51.9 229.4)">+5V</text>
<text x="85.1" y="233.7" transform="rotate(-90 85.1 233.7)">PWR_FLAG</text>
<text x="88.7" y="232" transform="rotate(-90 88.7 232)">+5V</text>
<text x="100.8" y="229.7" transform="rotate(180 100.8 229.7)">VDD</text>
<text x="102.5" y="230.5" transform="rotate(-90 102.5 230.5)">DOUT</text>
<text x="106.7" y="229.7" transform="rotate(180 106.7 229.7)">VSS</text>
<text x="117.1" y="232.3" transform="rotate(-90 117.1 232.3)">GND</text>
<text x="125.6" y="230.7" transform="rotate(-90 125.6 230.7)">+5V</text>
<text x="137.6" y="228.5" transform="rotate(180 137.6 228.5)">VDD</text>
<text x="139.3" y="233.9" transform="rotate(-90 139.3 233.9)">DIN</text>
<text x="139.3" y="229.3" transform="rotate(-90 139.3 229.3)">DOUT</text>
<text x="143.5" y="228.5" transform="rotate(180 143.5 228.5)">VSS</text>
<text x="153.9" y="231.1" transform="rotate(-90 153.9 231.1)">GND</text>
<text x="34.3" y="235.6" transform="rotate(-90 34.3 235.6)">PWR_FLAG</text>
<text x="48.3" y="235" transform="rotate(-90 48.3 235)">PWR_FLAG</text>
<text x="75.9" y="239.2" transform="rotate(-90 75.9 239.2)">Q1</text>
<text x="102.5" y="235.2" transform="rotate(-90 102.5 235.2)">DIN</text>
<text x="27.8" y="242.6" transform="rotate(-90 27.8 242.6)">+3V3</text>
<text x="43" y="243.4" transform="rotate(-90 43 243.4)">+5V</text>
<text x="57.6" y="240.1" transform="rotate(-90 57.6 240.1)">+3V3</text>
<text x="78.5" y="244.2" transform="rotate(-90 78.5 244.2)">Q_NMOS_GSD</text>
<text x="91.1" y="241.2" transform="rotate(-90 91.1 241.2)">GND</text>
</g>
<g font-size="1.8" fill="#848400">
<text x="36.4" y="250.9" transform="rotate(-90 36.4 250.9)">+3V3</text>
<text x="51.7" y="250.3" transform="rotate(-90 51.7 250.3)">+5V</text>
<text x="84.7" y="249.7" transform="rotate(-90 84.7 249.7)">GND</text>
<text x="72" y="259.7" transform="rotate(-90 72 259.7)">DATA_LED</text>
</g>
<g font-size="1.1" fill="#840000">
<text x="106.4" y="59.1" transform="rotate(-90 106.4 59.1)">RGB</text>
<text x="143.3" y="59.1" transform="rotate(-90 143.3 59.1)">RGB</text>
<text x="106.4" y="92.1" transform="rotate(-90 106.4 92.1)">RGB</text>
<text x="143.3" y="92.1" transform="rotate(-90 143.3 92.1)">RGB</text>
<text x="106.4" y="125.1" transform="rotate(-90 106.4 125.1)">RGB</text>
<text x="143.3" y="126.4" transform="rotate(-90 143.3 126.4)">RGB</text>
<text x="106.4" y="158.1" transform="rotate(-90 106.4 158.1)">RGB</text>
<text x="143.3" y="158.1" transform="rotate(-90 143.3 158.1)">RGB</text>
<text x="106.4" y="191.2" transform="rotate(-90 106.4 191.2)">RGB</text>
<text x="143.3" y="191.2" transform="rotate(-90 143.3 191.2)">RGB</text>
<text x="143.3" y="228" transform="rotate(-90 143.3 228)">RGB</text>
<text x="106.4" y="229.3" transform="rotate(-90 106.4 229.3)">RGB</text>
</g>
</svg>
